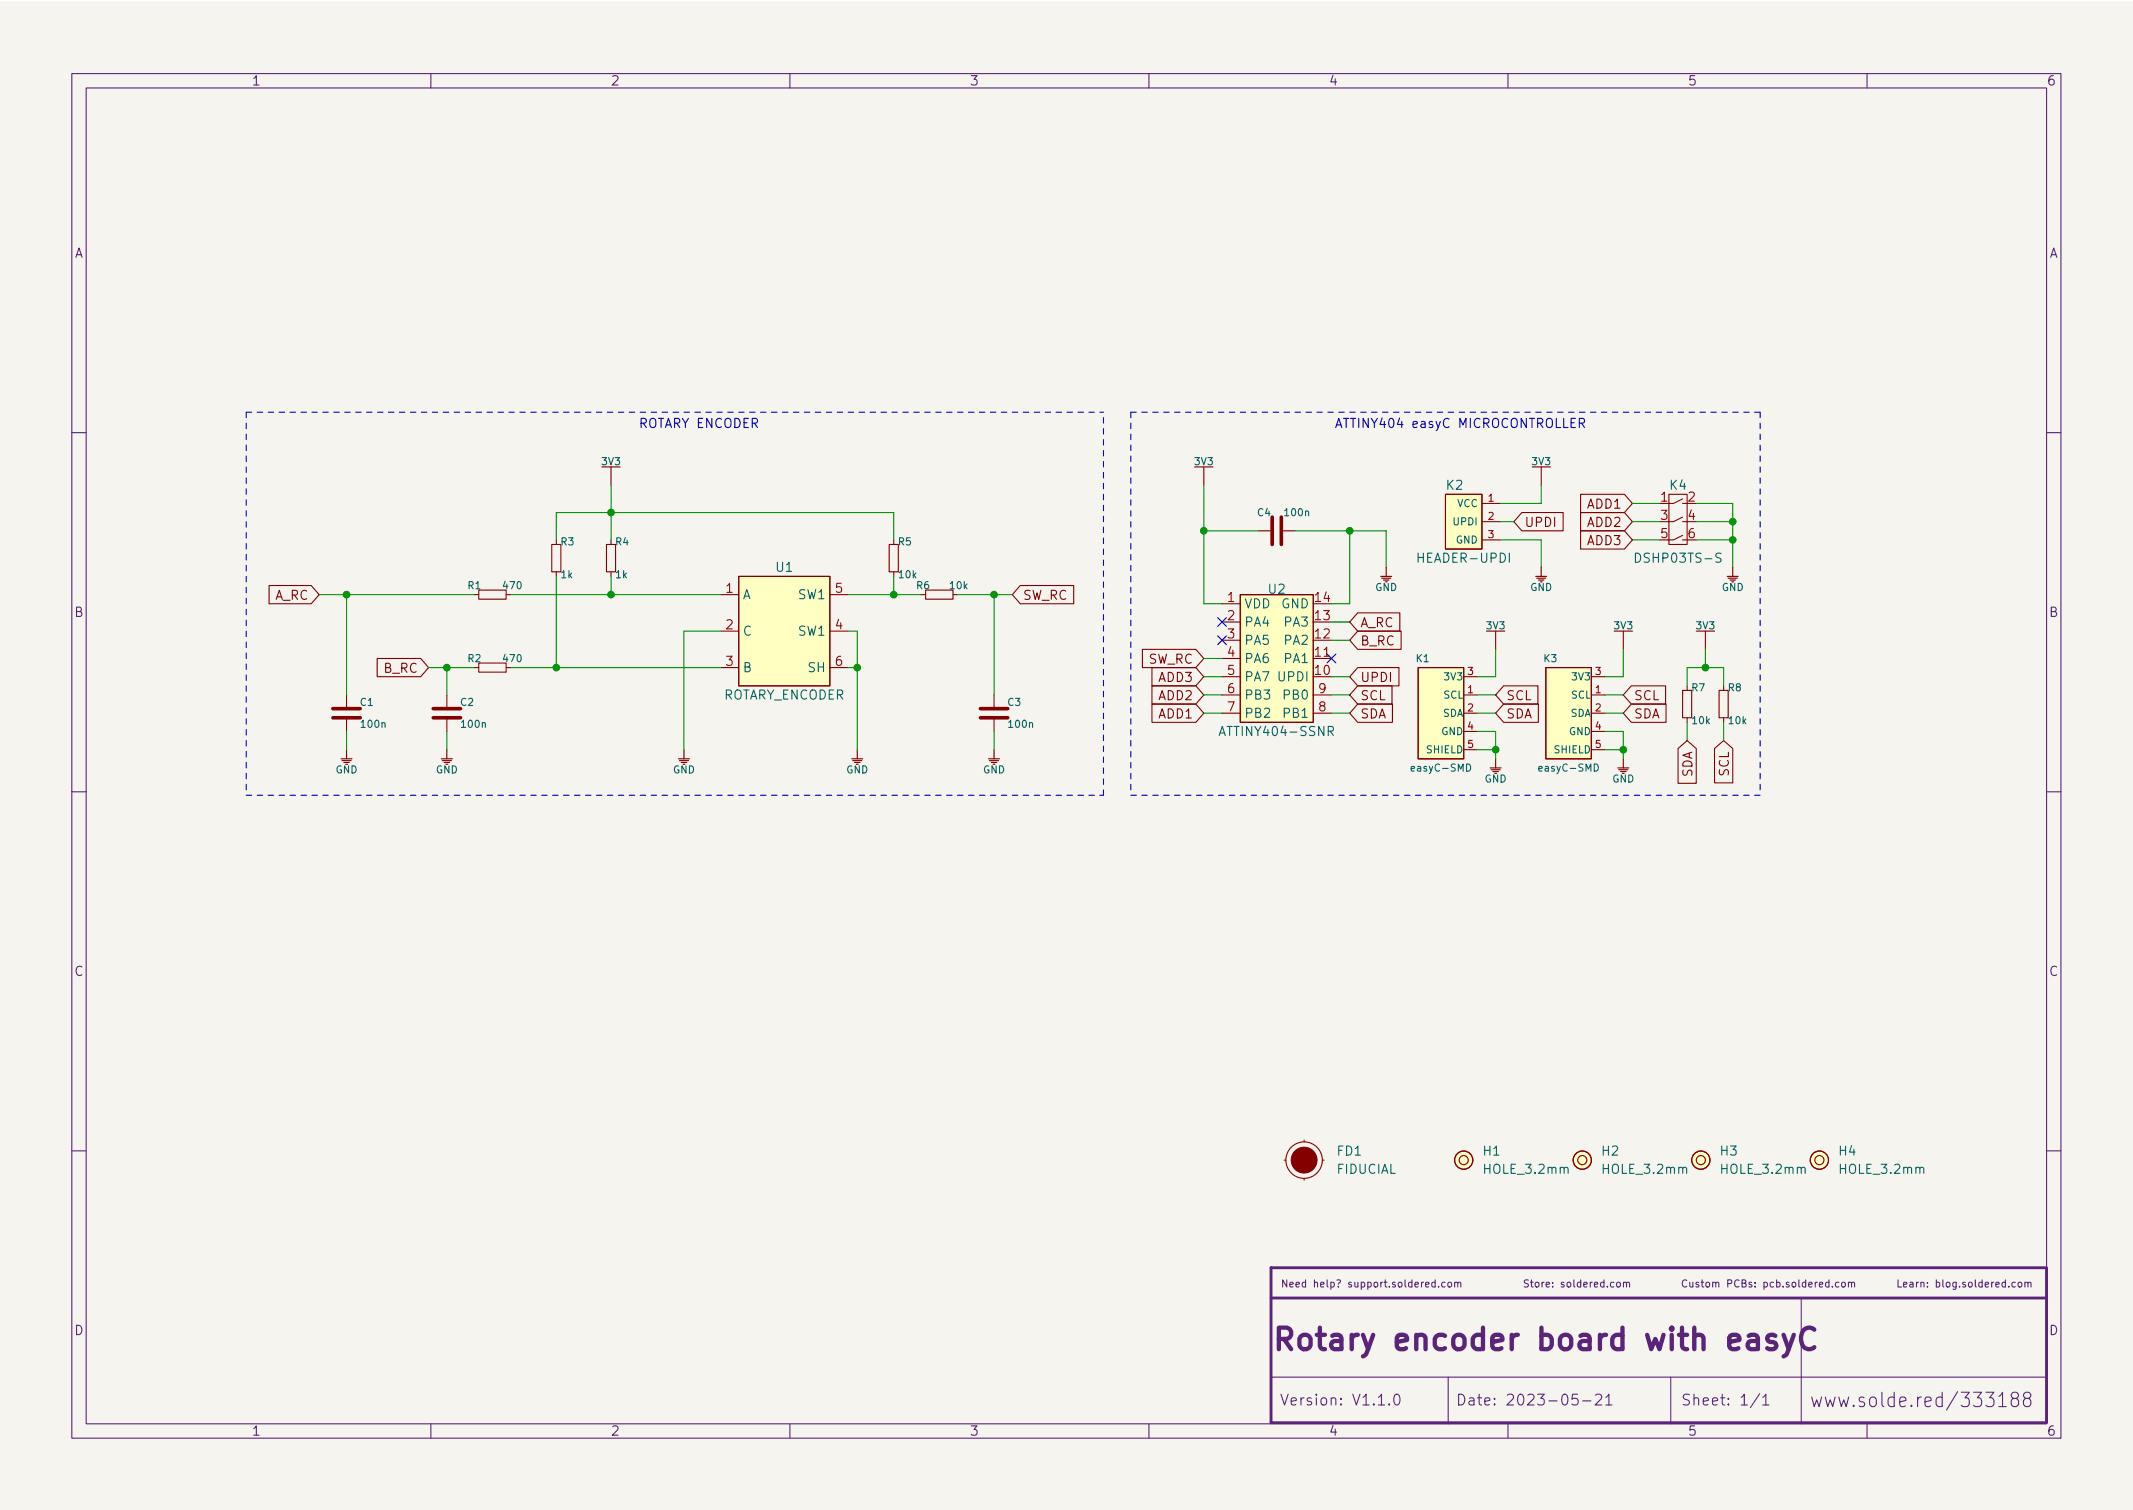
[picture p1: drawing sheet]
<svg xmlns="http://www.w3.org/2000/svg" width="297mm" height="210mm" viewBox="0 0 297 210" stroke-linecap="round" stroke-linejoin="round" font-family="sans-serif">
<path d="M0 .2h297v210.1h-297z" fill="#f5f4ef" stroke="#f5f4ef" stroke-width=".14"/>
<g fill="none" stroke="#5b2379" stroke-width=".15">
<path d="M10 10.2h277v190.1h-277zM12 12.2h273v186.1h-273zM60 10.2v2M110 10.2v2M160 10.2v2M210 10.2v2M260 10.2v2M10 60.2h2M285 60.2h2M10 110.2h2M285 110.2h2M10 160.2h2"/>
<path d="M199.9 178.6l-.3-.1-.2 .2 .1 .5h.4M199.9 178.2v1M200.3 179.1v.1M201.2 178.6l-.2-.1-.2 .2 .1 .5h.3M201.7 178.6l.3-.1 .1 .2v.3l-.1 .2h-.3l-.1-.2zM202.6 178.6l.1-.1 .3 .1v.6M202.6 178.5v.7M203 178.7l.1-.2 .3 .1v.6M225.2 178.6l.1-.1 .3 .1v.4v.2h-.3l-.1-.1zM226.1 178.6l.1-.1 .3 .1v.6M226.1 178.5v.7M226.5 178.7l.1-.2 .3 .1v.6"/>
<path d="M234.9 178.3a.47 .47 0 0 0-.7 .3 .47 .47 0 0 0 .5 .6l.2-.1M235.3 178.5l.1 .7h.2l.1-.1M235.7 178.5v.7M236.6 178.6l-.3-.1-.1 .2v.1l.4 .1v.3h-.4M236.9 178.5h.4M237 178.2v.9l.3 .1M237.6 178.6l.3-.1 .2 .2v.3l-.2 .2h-.3v-.2zM238.5 178.6l.1-.1 .3 .1v.6M238.5 178.5v.7M238.9 178.7l.2-.2 .2 .1 .1 .6M240.6 178.7h.5l.1-.2-.1-.2-.5-.1v1M242.2 178.3a.47 .47 0 0 0-.7 .3 .47 .47 0 0 0 .5 .6l.2-.1"/>
<path d="M242.6 178.7l.4-.1 .1-.1v-.2l-.5-.1v1h.4l.1-.1 .1-.2-.3-.2M243.9 178.6l-.2-.1-.1 .2v.1l.3 .1v.3h-.3M244.4 179.1v.1M244.4 178.6v.1M245.6 178.6l.3-.1 .2 .2-.1 .5h-.4M245.6 178.5v1M247 178.6l-.3-.1-.2 .2 .1 .5h.4M247.4 178.6l.3-.1 .2 .2-.1 .5h-.4M247.4 178.2v1M248.3 179.1v.1M249.1 178.6l-.2-.1-.2 .2 .1 .1 .3 .1v.3h-.4M249.6 178.6l.3-.1 .2 .2v.3l-.2 .2h-.3v-.2z"/>
<path d="M250.5 178.2v.9l.1 .1M251.5 178.6l-.3-.1-.2 .2 .1 .5h.4M251.5 178.2v1M251.9 178.9l.5-.1-.1-.2-.3-.1-.1 .2v.5h.4M252.8 178.5v.7M253.1 178.5l-.3 .2M253.4 178.9l.4-.1v-.2l-.3-.1-.1 .2v.5h.4M254.7 178.6l-.3-.1-.2 .2 .1 .5h.4M254.7 178.2v1M255.2 179.1v.1M256.1 178.6l-.3-.1-.2 .2 .1 .5h.4M256.5 178.6l.1-.1 .3 .1 .1 .4-.1 .2h-.3l-.1-.1z"/>
<path d="M257.4 178.6l.2-.1 .2 .1v.6M257.4 178.5v.7M257.8 178.7l.2-.2 .2 .1 .1 .6M280.6 178.6l-.2-.1-.2 .2 .1 .5h.3M281.1 178.6l.1-.1 .3 .1 .1 .4-.1 .2h-.3l-.1-.1zM282 178.6l.1-.1 .3 .1v.6M282 178.5v.7M282.4 178.7l.2-.2 .2 .1v.6M285 160.2h2M60 198.3v2M110 198.3v2M160 198.3v2"/>
<path d="M177 191.8h108M193.5 195.5v.1h-.1l.1-.1v.1M194.3 194.2a.36 .36 0 0 1 .6 .2 .77 .77 0 0 1-.4 1.2 1 1 0 0 1-.2-1.4zM201.7 191.8v6.5M210 198.3v2M219.7 194.1h-.7l-.1 .7 .2-.1 .5 .1 .2 .2-.1 .5-.2 .1h-.4l-.2-.1M220.4 195.1h1.2M222.2 194.3l.2-.2 .5 .1a.41 .41 0 0 1 .1 .6l-.9 .8h1M223.6 194.6l.5-.5v1.5M223.6 195.6h.9M232.7 191.8v6.5M245.1 194.1l-1.3 1.9"/>
<path d="M245.5 194.6l.4-.5v1.5M245.5 195.6h.8M250.8 180.7v17.6M260 198.3v2M270.5 194.6l-.5-.1-.4 .4v.6l.2 .3 .2 .1 .5-.1M270.5 193.9v2M272.6 193.8l-1.5 2.5M282.1 194.7l-.1-.1a.43 .43 0 0 1-.2-.4 .43 .43 0 0 1 .3-.3l.5 .1a.43 .43 0 0 1 .2 .4 .43 .43 0 0 1-.3 .3l-.5 .1a.67 .67 0 0 0 0 1l.1 .1 .5-.1a.67 .67 0 0 0 0-1l-.1-.1"/>
</g>
<path d="M243.5 186l.3-.1h.6l.3 .1 .1 .3v1.6M244.8 186.6l-.3 .1h-.7a.59 .59 0 0 0-.4 .6 .59 .59 0 0 0 .4 .6h.7l.3-.2M247.2 186l-.3-.1h-.4l-.3 .1-.1 .3 .1 .4 1 .3 .2 .3-.2 .4-.3 .2h-.5l-.3-.2M248.4 185.9l.7 2M249.8 185.9l-1 2.7-.4 .3M252.7 185.2a1.04 1.04 0 0 0-1.8 .4 1.59 1.59 0 0 0 .9 2.3h.3l.6-.3" fill="none" stroke="#5b2379" stroke-width=".6"/>
<path d="M284.8 176.5h-107.8v21.6h107.9M285 176.5v21.6M177 180.7h108" fill="none" stroke="#5b2379" stroke-width=".4"/>
<g fill="none" stroke="#840000" stroke-width=".16">
<path d="M83.8 65h2.6M166.4 65h2.5M193 79v1.3M213.4 65h2.5M214.6 79v1.3M241.3 79v1.3M192.3 80.3h1.5M192.4 80.5h1.3M192.7 80.8h.7M207 87.9h2.5M213.9 80.3h1.5M214 80.5h1.3"/>
<path d="M214.2 80.8h.8M224.8 87.9h2.5M236.2 87.9h2.6M240.5 80.3h1.6M240.7 80.5h1.2M240.9 80.8h.8M47.5 105.7h1.5M47.6 105.9h1.3M47.9 106.2h.7M48.3 104.4v1.3M61.5 105.7h1.5M61.6 105.9h1.3"/>
<path d="M61.8 106.2h.8M62.2 104.4v1.3M94.5 105.7h1.5M94.6 105.9h1.3M94.9 106.2h.7M95.2 104.4v1.3M118.6 105.7h1.5M118.7 105.9h1.3M119 106.2h.8M119.4 104.4v1.3M137.7 105.7h1.5M137.8 105.9h1.3"/>
<path d="M138 106.2h.8M138.4 104.4v1.3M207.5 106.9h1.5M207.6 107.2h1.3M207.9 107.4h.8M208.3 105.7v1.2M225.3 106.9h1.5M225.4 107.2h1.3M225.7 107.4h.7M226.1 105.7v1.2"/>
</g>
<g fill="#ffffc2" stroke="#ffffc2" stroke-width=".14">
<path d="M215.3 93h6.3v12.7h-6.3z"/>
<path d="M102.9 80.3h12.7v15.2h-12.7z"/>
<path d="M201.3 68.8h5.1v7.6h-5.1z"/>
<path d="M172.7 82.8h10.2v17.8h-10.2z"/>
<path d="M197.5 93h6.3v12.7h-6.3z"/>
<circle cx="236.9" cy="161.5" r="1.27"/>
<circle cx="203.8" cy="161.5" r="1.27"/>
<circle cx="253.4" cy="161.5" r="1.27"/>
<circle cx="220.3" cy="161.5" r="1.27"/>
</g>
<g fill="none" stroke="#840000" stroke-width=".15">
<path d="M76.8 75.8h1.3v3.8h-1.3zM77.5 75.2v.6M77.5 79.6v.7M84.5 75.8h1.2v3.8h-1.2zM85.1 65v2.6M85.1 75.2v.6M85.1 79.6v.7M123.8 75.8h1.3v3.8h-1.3zM124.5 75.2v.6M124.5 79.6v.7M167.6 65v2.6M175.3 73.9h1.9"/>
<path d="M178.4 73.9h1.9M201.3 68.8h5.1v7.6h-5.1zM206.4 70.1h2.5M206.4 72.6h2.5M206.4 75.2h2.5M211.9 71.4h5.8v2.5h-5.8l-1.1-1.3zM214.6 65v2.6M220.1 68.8h6.1l1.1 1.3-1.1 1.3h-6.1zM220.1 71.4h6.1l1.1 1.2-1.1 1.3h-6.1zM220.1 73.9h6.1l1.1 1.3-1.1 1.2h-6.1zM232.4 68.8h2.5v7h-2.5zM234.3 74.5l-1.3 .7h-.6"/>
<path d="M234.3 72l-1.3 .6h-.6M234.3 69.5l-1.3 .6h-.6M234.3 70.1h.6M234.3 72.6h.6M234.3 75.2h.6M37.5 81.5h5.8l1.1 1.3-1.1 1.3h-5.8zM48.3 96.8v1.9M48.3 99.9v1.9M52.5 91.7h6.1l1.1 1.3-1.1 1.2h-6.1zM62.2 96.8v1.9M62.2 99.9v1.9M66 82.8h.7"/>
<path d="M66 93h.7M66.7 92.3h3.8v1.3h-3.8zM66.7 82.2h3.8v1.2h-3.8zM70.5 82.8h.6M70.5 93h.6M100.3 82.8h2.6M100.3 87.9h2.6M100.3 93h2.6M102.9 80.3h12.7v15.2h-12.7zM115.6 82.8h2.5M115.6 87.9h2.5M115.6 93h2.5"/>
<path d="M128.3 82.8h.6M128.9 82.2h3.8v1.2h-3.8zM132.7 82.8h.6M138.4 96.8v1.9M138.4 99.9v1.9M142.1 81.5h7.4v2.6h-7.4l-1.1-1.3zM159.1 90.4h7.4l1.1 1.3-1.1 1.3h-7.4zM160.4 93h6.1l1.1 1.2-1.1 1.3h-6.1zM160.4 95.5h6.1l1.1 1.3-1.1 1.2h-6.1zM160.4 98h6.1l1.1 1.3-1.1 1.3h-6.1zM170.2 96.8h2.5M170.2 99.3h2.5"/>
<path d="M170.2 94.2h2.5M170.2 84.1h2.5M170.2 91.7h2.5M170.2 86.6h2.5M170.2 89.1h2.5M172.7 82.8h10.2v17.8h-10.2zM182.9 96.8h2.5M182.9 99.3h2.5M182.9 91.7h2.5M189.1 85.3h5.8v2.6h-5.8l-1.1-1.3zM189.1 98h4.8v2.6h-4.8l-1.1-1.3zM189.1 95.5h4.7v2.5h-4.7l-1.1-1.2z"/>
<path d="M189.1 87.9h6v2.5h-6l-1.1-1.3zM189.1 93h5.7v2.5h-5.7l-1.1-1.3zM197.5 93h6.3v12.7h-6.3zM203.8 96.8h1.9M203.8 99.3h1.9M203.8 94.2h1.9M208.3 87.9v2.5M209.4 98h4.8v2.6h-4.8l-1.1-1.3zM209.4 95.5h4.8v2.5h-4.8l-1.1-1.2zM215.3 93h6.3v12.7h-6.3zM221.6 96.8h1.9M221.6 99.3h1.9"/>
<path d="M221.6 94.2h1.9M226.1 87.9v2.5M227.2 98h4.8v2.6h-4.8l-1.1-1.3zM227.2 95.5h4.7v2.5h-4.7l-1.1-1.2zM234.3 96.1h1.3v3.8h-1.3zM234.9 95.5v.6M234.9 99.9v.7M237.5 87.9v2.5M239.4 96.1h1.3v3.8h-1.3zM240 95.5v.6M240 99.9v.7M203.8 101.8h1.9"/>
<path d="M203.8 104.4h1.9M221.6 101.8h1.9M221.6 104.4h1.9M233.7 104.2l1.2-1.1 1.3 1.1v4.9h-2.5zM238.8 104.2l1.2-1.1 1.3 1.1v4.8h-2.5zM181.6 158.7v.3M178.8 161.5h.3M181.6 164.1v.2M184.1 161.5h.3"/>
<circle cx="181.6" cy="161.5" r="2.54"/>
<circle cx="203.8" cy="161.5" r=".63"/>
<circle cx="203.8" cy="161.5" r="1.27"/>
<circle cx="220.3" cy="161.5" r=".63"/>
<circle cx="220.3" cy="161.5" r="1.27"/>
<circle cx="236.9" cy="161.5" r=".63"/>
<circle cx="236.9" cy="161.5" r="1.27"/>
<circle cx="253.4" cy="161.5" r=".63"/>
<circle cx="253.4" cy="161.5" r="1.27"/>
</g>
<path d="M185 101.8h.6l.1-.2-.1-.3-.1-.1h-.5v1.2M185.3 101.8l.4 .6M204.2 106.4a.51 .51 0 0 1 .6 .5 .51 .51 0 0 1-.6 .5zM222 106.4a.51 .51 0 0 1 .6 .5 .51 .51 0 0 1-.6 .5z" fill="none" stroke="#006464" stroke-width=".15"/>
<path d="M177.2 72v3.8M178.4 72v3.8M46.4 99.9h3.8M46.4 98.7h3.8M60.3 99.9h3.8M60.3 98.7h3.8M136.5 99.9h3.8M136.5 98.7h3.8" fill="none" stroke="#840000" stroke-width=".5"/>
<circle cx="181.6" cy="161.5" r="1.8" fill="#840000" stroke="#840000" stroke-width=".15"/>
<path d="M186 59.5l.4-1.2 .5 1.2M186.1 59.2h.6" fill="none" stroke="#0000c2" stroke-width=".15"/>
<path d="M34.3 57.4h119.4M34.3 57.4v53.3M157.5 57.4h87.6M157.5 57.4v53.3M245.1 57.4v53.3M34.3 110.7h119.4M153.7 110.7v-53.3M245.1 110.7h-87.6" fill="none" stroke="#0000c2" stroke-width=".15" stroke-dasharray=".8 .8"/>
<g fill="none" stroke="#009600" stroke-width=".15">
<path d="M77.5 75.2v-3.8h47v3.8M85.1 67.6v7.6M167.6 73.9h7.7M167.6 67.6v16.5h2.6M180.3 73.9h12.7v5.1M188 73.9v10.2h-2.6M208.9 75.2h5.7v3.8M208.9 72.6h1.9M214.6 67.6v2.5h-5.7M227.3 75.2h3.8M227.3 72.6h3.8M227.3 70.1h3.8"/>
<path d="M236.2 75.2h5.1M236.2 72.6h5.1M236.2 70.1h5.1v8.9M44.4 82.8h21.6M48.3 82.8v14M59.7 93h6.3M62.2 93v3.8M71.1 93h29.2M71.1 82.8h29.2M77.5 80.3v12.7M85.1 80.3v2.5M100.3 87.9h-5.1v16.5"/>
<path d="M118.1 93h1.3M118.1 82.8h10.2M118.1 87.9h1.3v16.5M124.5 80.3v2.5M133.3 82.8h7.7M138.4 82.8v14M167.6 96.8h2.6M167.6 94.2h2.6M167.6 99.3h2.6M167.6 91.7h2.6M185.4 96.8h2.6M185.4 94.2h2.6"/>
<path d="M185.4 99.3h2.6M185.4 89.1h2.6M185.4 86.6h2.6M205.7 96.8h2.6M205.7 99.3h2.6M208.3 90.4v3.8h-2.6M223.5 96.8h2.6M223.5 99.3h2.6M226.1 90.4v3.8h-2.6M234.9 95.5v-2.5h5.1v2.5M237.5 90.4v2.6M48.3 101.8v2.6"/>
<path d="M62.2 101.8v2.6M138.4 101.8v2.6M205.7 101.8h2.6v3.9M205.7 104.4h2.6M223.5 101.8h2.6v3.9M223.5 104.4h2.6M234.9 100.6v2.5M240 100.6v2.5"/>
</g>
<path d="M169.6 86l1.2 1.2M169.6 88.5l1.2 1.3M170.8 86l-1.2 1.2M170.8 88.5l-1.2 1.3M184.8 91.1l1.2 1.2M186 91.1l-1.2 1.2" fill="none" stroke="#000084" stroke-width=".15"/>
<g fill="#009600" stroke="#009600" stroke-width=".15">
<circle cx="48.3" cy="82.8" r=".46"/>
<circle cx="62.2" cy="93" r=".46"/>
<circle cx="77.5" cy="93" r=".46"/>
<circle cx="85.1" cy="82.8" r=".46"/>
<circle cx="241.3" cy="72.6" r=".46"/>
<circle cx="241.3" cy="75.2" r=".46"/>
<circle cx="226.1" cy="104.4" r=".46"/>
<circle cx="237.5" cy="93" r=".46"/>
<circle cx="138.4" cy="82.8" r=".46"/>
<circle cx="124.5" cy="82.8" r=".46"/>
<circle cx="85.1" cy="71.4" r=".46"/>
<circle cx="119.4" cy="93" r=".46"/>
<circle cx="167.6" cy="73.9" r=".46"/>
<circle cx="188" cy="73.9" r=".46"/>
<circle cx="208.3" cy="104.4" r=".46"/>
</g>
<text font-size="4.2" fill="#5b2379" x="177" y="188">Rotary encoder board with easyC</text>
<g font-size="2.8" fill="#5b2379">
<text x="252" y="196">www.solde.red/</text>
<text x="272.8" y="196">333188</text>
</g>
<g font-size="2.1" fill="#5b2379">
<text x="178.2" y="195.7">Version: V1.1.0</text>
<text x="202.7" y="195.7">Date: 2023-05-21</text>
<text x="234" y="195.7">Sheet: 1/1</text>
</g>
<g font-size="1.8" fill="#5b2379">
<text x="35" y="11.9">1</text>
<text x="85" y="11.9">2</text>
<text x="135" y="11.9">3</text>
<text x="185" y="11.9">4</text>
<text x="235" y="11.9">5</text>
<text x="285" y="11.9">6</text>
<text x="10.3" y="35.9">A</text>
<text x="285.3" y="35.9">A</text>
<text x="10.3" y="85.9">B</text>
<text x="285.3" y="85.9">B</text>
<text x="10.3" y="135.9">C</text>
<text x="285.3" y="135.9">C</text>
<text x="10.3" y="185.9">D</text>
<text x="285.3" y="185.9">D</text>
<text x="35" y="199.9">1</text>
<text x="85" y="199.9">2</text>
<text x="135" y="199.9">3</text>
<text x="185" y="199.9">4</text>
<text x="235" y="199.9">5</text>
<text x="285" y="199.9">6</text>
</g>
<g font-size="1.8" fill="#0000c2">
<text x="88.9" y="59.6">ROTARY ENCODER</text>
<text x="187.3" y="59.6">ATTINY404 easyC MICROCONTROLLER</text>
</g>
<g font-size="1.8" fill="#006464">
<text x="201.4" y="68.2">K2</text>
<text x="232.5" y="68.2">K4</text>
<text x="103.4" y="83.4">A</text>
<text x="108.1" y="79.6">U1</text>
<text x="111.2" y="83.4">SW1</text>
<text x="176.7" y="82.7">U2</text>
<text x="197.7" y="78.4">HEADER-UPDI</text>
<text x="228.2" y="78.4">DSHP03TS-S</text>
<text x="103.4" y="88.5">C</text>
<text x="111.2" y="88.5">SW1</text>
<text x="173.2" y="84.7">VDD</text>
<text x="173.2" y="87.2">PA4</text>
<text x="173.2" y="89.8">PA5</text>
<text x="178.4" y="84.7">GND</text>
<text x="178.9" y="89.8">PA2</text>
<text x="178.9" y="87.2">PA3</text>
<text x="103.4" y="93.6">B</text>
<text x="112.6" y="93.6">SH</text>
<text x="173.2" y="92.3">PA6</text>
<text x="173.2" y="94.9">PA7</text>
<text x="178.1" y="94.9">UPDI</text>
<text x="178.9" y="92.3">PA1</text>
<text x="100.6" y="97.4">ROTARY_ENCODER</text>
<text x="173.2" y="97.4">PB3</text>
<text x="173.2" y="99.9">PB2</text>
<text x="178.9" y="99.9">PB1</text>
<text x="178.9" y="97.4">PB0</text>
<text x="170.4" y="102.5">ATTINY404-SSNR</text>
<text x="186.2" y="160.9">FD1</text>
<text x="206.6" y="160.9">H1</text>
<text x="223.1" y="160.9">H2</text>
<text x="239.6" y="160.9">H3</text>
<text x="256.1" y="160.9">H4</text>
<text x="186.2" y="163.4">FIDUCIAL</text>
<text x="206.8" y="163.4">HOLE_3.2mm</text>
<text x="223.3" y="163.4">HOLE_3.2mm</text>
<text x="239.8" y="163.4">HOLE_3.2mm</text>
<text x="256.3" y="163.4">HOLE_3.2mm</text>
</g>
<g font-size="1.8" fill="#840000">
<text x="221.1" y="70.8">ADD1</text>
<text x="212.2" y="73.4">UPDI</text>
<text x="221.1" y="73.4">ADD2</text>
<text x="221.1" y="75.9">ADD3</text>
<text x="38.2" y="83.5">A_RC</text>
<text x="142.4" y="83.5">SW_RC</text>
<text x="189.4" y="87.3">A_RC</text>
<text x="189.4" y="89.9">B_RC</text>
<text x="53.4" y="93.7">B_RC</text>
<text x="159.8" y="92.4">SW_RC</text>
<text x="161.4" y="95">ADD3</text>
<text x="189.4" y="95">UPDI</text>
<text x="161.4" y="97.5">ADD2</text>
<text x="161.4" y="100">ADD1</text>
<text x="189.4" y="100">SDA</text>
<text x="189.4" y="97.5">SCL</text>
<text x="209.7" y="100">SDA</text>
<text x="209.7" y="97.5">SCL</text>
<text x="227.5" y="100">SDA</text>
<text x="227.5" y="97.5">SCL</text>
<text x="235.7" y="108.3" transform="rotate(-90 235.7 108.3)">SDA</text>
<text x="240.8" y="108.1" transform="rotate(-90 240.8 108.1)">SCL</text>
</g>
<g font-size="1.8" fill="#a90000">
<text x="231.3" y="69.8">1</text>
<text x="235.1" y="69.8">2</text>
<text x="231.3" y="72.4">3</text>
<text x="231.3" y="74.9">5</text>
<text x="235.1" y="72.4">4</text>
<text x="235.1" y="74.9">6</text>
<text x="101.1" y="82.5">1</text>
<text x="116.3" y="82.5">5</text>
<text x="171" y="83.8">1</text>
<text x="183.2" y="83.8">14</text>
<text x="101.1" y="87.6">2</text>
<text x="116.3" y="87.6">4</text>
<text x="171" y="86.4">2</text>
<text x="171" y="88.9">3</text>
<text x="183.2" y="88.9">12</text>
<text x="183.2" y="86.4">13</text>
<text x="101.1" y="92.7">3</text>
<text x="116.3" y="92.7">6</text>
<text x="171" y="91.4">4</text>
<text x="171" y="94">5</text>
<text x="183.2" y="94">10</text>
<text x="183.2" y="91.4">11</text>
<text x="171" y="96.5">6</text>
<text x="171" y="99.1">7</text>
<text x="183.7" y="99.1">8</text>
<text x="183.7" y="96.5">9</text>
</g>
<g font-size="1.4" fill="#006464">
<text x="83.9" y="64.8">3V3</text>
<text x="166.4" y="64.8">3V3</text>
<text x="213.4" y="64.8">3V3</text>
<text x="175.1" y="71.9">C4</text>
<text x="179" y="71.9">100n</text>
<text x="202.9" y="70.6">VCC</text>
<text x="78.1" y="75.9">R3</text>
<text x="85.7" y="75.9">R4</text>
<text x="125.1" y="75.9">R5</text>
<text x="202.5" y="73.1">UPDI</text>
<text x="202.8" y="75.7">GND</text>
<text x="65.2" y="82">R1</text>
<text x="70.2" y="82">470</text>
<text x="78.1" y="80.5">1k</text>
<text x="85.8" y="80.5">1k</text>
<text x="125.2" y="80.5">10k</text>
<text x="127.7" y="82">R6</text>
<text x="132.3" y="82">10k</text>
<text x="191.5" y="82.3">GND</text>
<text x="213.1" y="82.3">GND</text>
<text x="239.8" y="82.3">GND</text>
<text x="207" y="87.6">3V3</text>
<text x="224.8" y="87.6">3V3</text>
<text x="236.3" y="87.6">3V3</text>
<text x="65.2" y="92.2">R2</text>
<text x="70.2" y="92.2">470</text>
<text x="197.2" y="92.2">K1</text>
<text x="201.4" y="94.7">3V3</text>
<text x="215" y="92.2">K3</text>
<text x="219.1" y="94.7">3V3</text>
<text x="50.2" y="98.3">C1</text>
<text x="50.4" y="101.3">100n</text>
<text x="64.2" y="98.3">C2</text>
<text x="64.4" y="101.3">100n</text>
<text x="140.4" y="98.3">C3</text>
<text x="140.6" y="101.3">100n</text>
<text x="200.9" y="99.8">SDA</text>
<text x="201.1" y="97.3">SCL</text>
<text x="218.7" y="99.8">SDA</text>
<text x="218.8" y="97.3">SCL</text>
<text x="235.6" y="96.3">R7</text>
<text x="235.7" y="100.8">10k</text>
<text x="240.7" y="96.3">R8</text>
<text x="240.8" y="100.8">10k</text>
<text x="46.7" y="107.7">GND</text>
<text x="60.7" y="107.7">GND</text>
<text x="93.7" y="107.7">GND</text>
<text x="117.8" y="107.7">GND</text>
<text x="136.9" y="107.7">GND</text>
<text x="196.8" y="107.4">easyC-SMD</text>
<text x="198.7" y="104.9">SHIELD</text>
<text x="200.7" y="102.3">GND</text>
<text x="214.6" y="107.4">easyC-SMD</text>
<text x="216.5" y="104.9">SHIELD</text>
<text x="218.5" y="102.3">GND</text>
<text x="206.7" y="109">GND</text>
<text x="224.5" y="109">GND</text>
</g>
<g font-size="1.4" fill="#a90000">
<text x="207.3" y="69.8">1</text>
<text x="207.3" y="72.4">2</text>
<text x="207.3" y="74.9">3</text>
<text x="204.4" y="94">3</text>
<text x="222.2" y="94">3</text>
<text x="204.4" y="96.5">1</text>
<text x="204.4" y="99.1">2</text>
<text x="204.4" y="101.6">4</text>
<text x="222.2" y="96.5">1</text>
<text x="222.2" y="99.1">2</text>
<text x="222.2" y="101.6">4</text>
<text x="204.4" y="104.1">5</text>
<text x="222.2" y="104.1">5</text>
</g>
<g font-size="1.4" fill="#5b2379">
<text x="178.3" y="179.3">Need help? support.soldered.com</text>
<text x="212" y="179.3">Store: soldered.com</text>
<text x="264" y="179.3">Learn: blog.soldered.com</text>
</g>
</svg>
